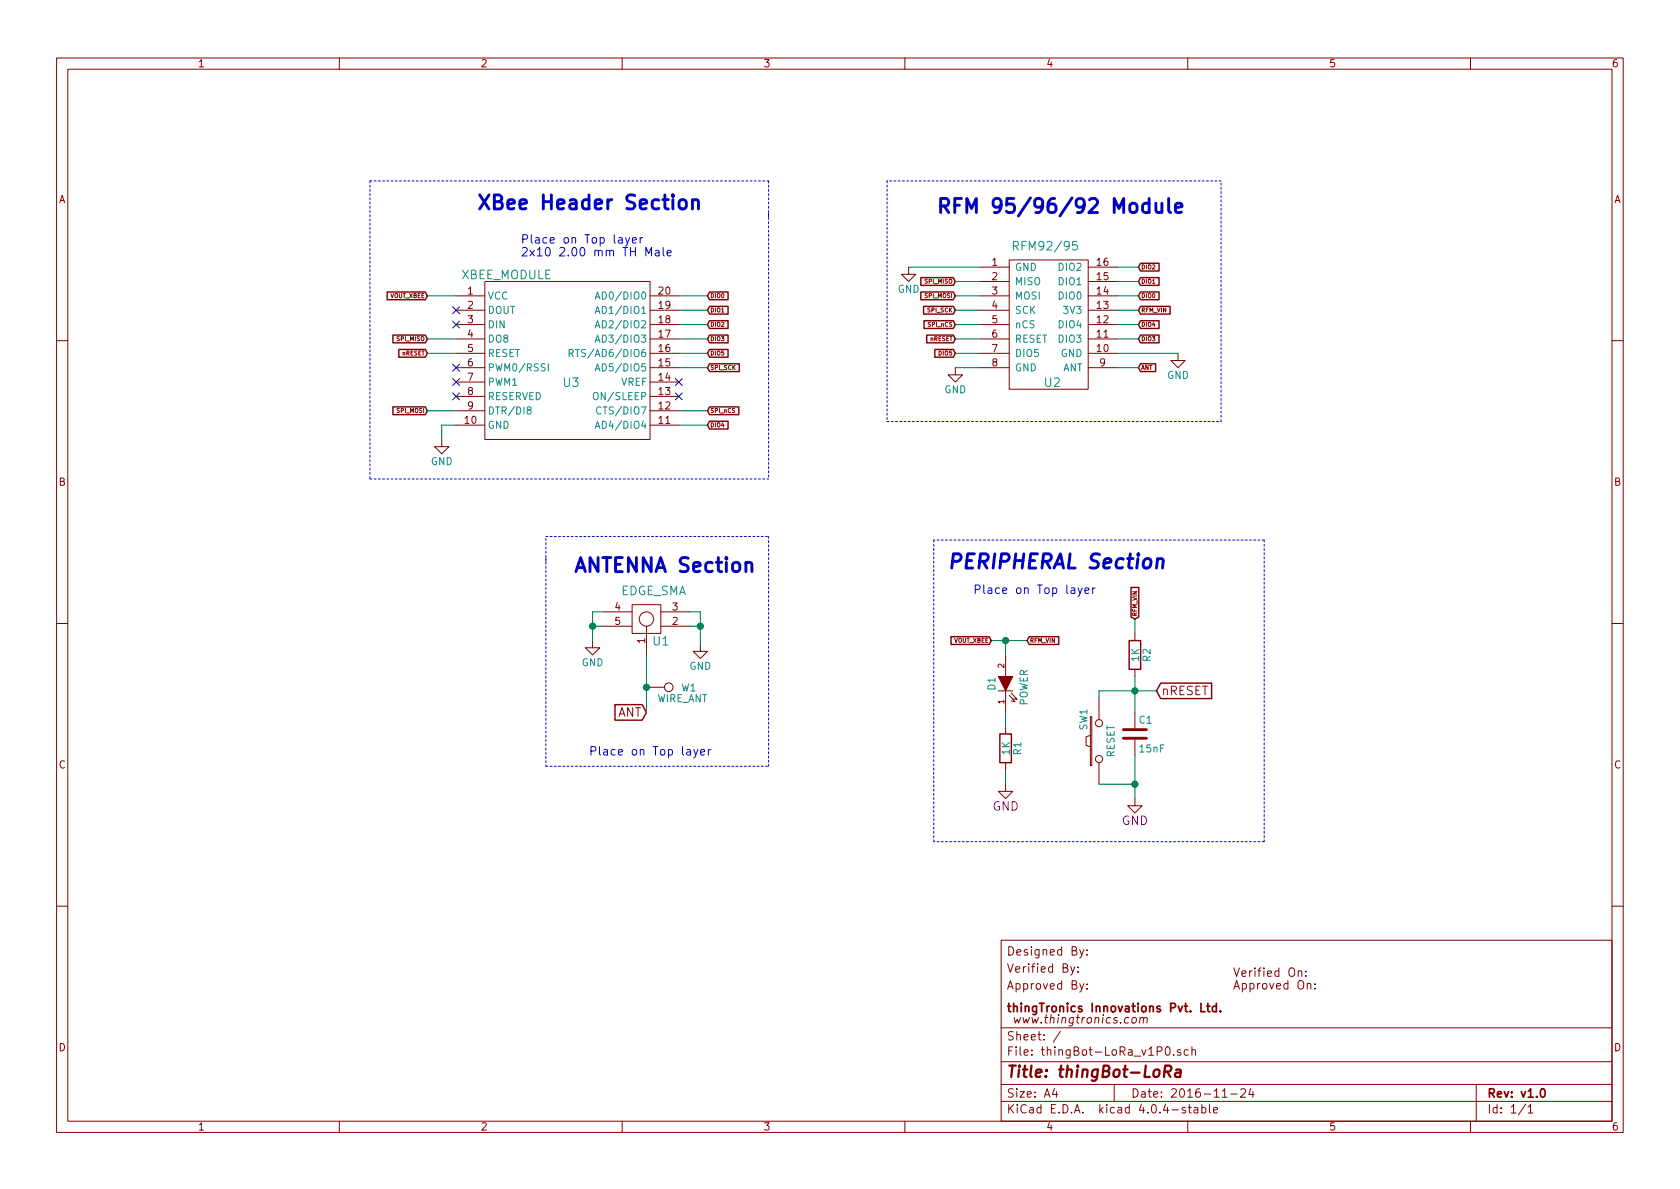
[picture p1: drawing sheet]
<svg xmlns="http://www.w3.org/2000/svg" width="297mm" height="210mm" viewBox="0 0 297 210" stroke-linecap="round" stroke-linejoin="round" font-family="sans-serif">
<g fill="none" stroke="#840000" stroke-width=".18">
<path d="M10 10.3h277v189.9h-277zM12 12.2h273v186.1h-273zM60 10.3v1.9M110 10.3v1.9M160 10.3v1.9M210 10.3v1.9M260 10.3v1.9M160.7 47.2v1.3h1.2l-1.2 1.3-1.3-1.3h1.3M10 60.2h2M78.1 77.7v1.3h1.3l-1.3 1.3-1.3-1.3h1.3M168.9 65v1.3h1.3l-1.3 1.3-1.3-1.3h1.3M208.3 62.5v1.2h1.2l-1.2 1.3-1.3-1.3h1.3"/>
<path d="M285 60.2h2M10 110.3h2M104.8 113.3v1.2h1.2l-1.2 1.3-1.3-1.3h1.3M111.8 106.9h5v5.1h-5zM123.8 113.9v1.3h1.3l-1.3 1.3-1.2-1.3h1.2M177.8 115.8v3.8M285 110.3h2M114.9 121.5h2.6M176.5 122.2h2.6M177.8 138.7v1.2h1.3l-1.3 1.3-1.3-1.3h1.3M177.8 122.2v3.8M177.8 128.5v1.3"/>
<path d="M177.8 134.9v1.2M178.4 122.9l1.1 1.2-.7-.2M178.8 122.5l1 1.2-.6-.1M192.8 126.7h.2v8.7h-.2zM192.8 130l-.8 .3v1.5l.8 .3M194.3 123.4v3.8M194.3 134.9v3.8M200.7 126v2.8M200.7 130.8v2.8M200.7 141.2v1.3h1.2l-1.2 1.3-1.3-1.3h1.3M10 160.2h2M177 166.3h108v32h-108z"/>
<path d="M189.3 170.9l.4 1M190 170.9l-.5 1.4-.2 .1M190.6 171.8v.1M190.6 171v.1M190.9 173.9l.4 1M190.9 167.9l.4 1M191.6 173.9l-.5 1.4-.2 .1M191.6 167.9l-.5 1.4-.2 .1M192.2 174.8v.1M192.2 174v.1M192.2 168.8v.1M192.2 168v.1"/>
<path d="M201.6 179.9l-.1 1M229.5 171.8l.2-.1h.4l.1 1M230.9 172.5v.2M230.9 171.7v.2M231.1 174l.2-.1 .4 .1 .1 .9M232.5 174.8v.1M232.5 174v.1M285 160.2h2M60 198.3v1.9M110 198.3v1.9M160 198.3v1.9M177 194.8h108"/>
<path d="M177 191.8h108M177 187.8h108M177 181.8h108M186.4 192.5l-.3 1h.9M186.8 193v1M187.5 182.3l-1.3 2M197 191.8v3M200.3 180.1l.2-.2 .4 .2v.5l-.2 .2-.4 .1-.1-.1zM201.6 180.1l.2-.2 .4 .1-.1 .9M202.2 180.1a.36 .36 0 0 1 .3-.2 .36 .36 0 0 1 .4 .2l-.1 .8M206.2 185.3l.2-.2a.81 .81 0 0 1 .6 .6 .81 .81 0 0 1-.3 .8l-.2 .1a.79 .79 0 0 1-.3-1.3zM207.5 186.5v.1"/>
<path d="M208.7 185.7a.37 .37 0 0 0-.5 .1v.2l.5 .2 .1 .1-.2 .3-.4-.1M209.6 195.9a.37 .37 0 0 0-.6 .1l.1 .3 .5 .1 .1 .1-.3 .3-.4-.1M210 198.3v1.9M210.1 185.7l-.4-.1-.3 .3v.6l.3 .1 .4-.1M210.1 195.8h.5M210.3 195.3v1.3l.3 .2M210.7 185.7l.2-.1 .4 .1 .1 .9M210.7 185.1v1.5M211.2 195.9h.5l.1 .9M211.8 196.2l-.5 .1-.2 .2 .2 .3 .5-.1M212.5 195.9l.4-.1 .3 .3-.1 .6h-.6M212.5 195.3v1.5"/>
<path d="M213.8 195.3v1.3l.2 .2M214.6 196.3l.7-.1-.1-.3-.4-.1-.2 .2v.7h.6M216.1 194h.9M217.6 193.5h1.1M219.4 192.7l.2-.2h.4l.2 .5-.9 1h.9M221.2 192.5l-.4 1h.9M221.5 193v1M260 198.3v1.9M261 191.8v6.5M269.7 195.2l-1.2 2M270.2 195.8l.4-.5v1.5M270.2 196.8h.8"/>
<circle cx="114.3" cy="109.5" r="1.27"/>
<circle cx="118.2" cy="121.5" r=".76"/>
<circle cx="194.3" cy="127.9" r=".63"/>
<circle cx="194.3" cy="134.2" r=".63"/>
</g>
<path d="M212.3 177.4v1.5h.8M213.4 177.9h.5M213.6 177.4v1.3l.3 .2M215.1 178l-.5-.1-.2 .3v.6l.2 .1 .5-.1M215.1 177.4v1.5M215.8 178.8v.1M272.5 192.7l.2-.2a.81 .81 0 0 1 .6 .6 .81 .81 0 0 1-.3 .8l-.2 .1a.79 .79 0 0 1-.3-1.3z" fill="none" stroke="#840000" stroke-width=".3"/>
<path d="M205.9 189.5h.8a.56 .56 0 0 0 .4-.5 .56 .56 0 0 0-.3-.6h-.8l-.2 2M206.4 189.5l.5 .9M207.9 189.2h.8v1.2M208.8 189.6l-.7 .1a.4 .4 0 0 0-.4 .3 .4 .4 0 0 0 .3 .4l.7-.1" fill="none" stroke="#840000" stroke-width=".41"/>
<g fill="none" stroke="#000084" stroke-width=".18">
<path d="M80 54.2l1.3 1.3M80 56.8l1.3 1.2M81.3 54.2l-1.3 1.3M81.3 56.8l-1.3 1.2M80 64.4l1.3 1.2M80 66.9l1.3 1.3M80 69.5l1.3 1.2M81.3 64.4l-1.3 1.2M81.3 66.9l-1.3 1.3M81.3 69.5l-1.3 1.2M119.4 66.9l1.2 1.3M119.4 69.5l1.2 1.2"/>
<path d="M120.6 66.9l-1.2 1.3M120.6 69.5l-1.2 1.2"/>
</g>
<g fill="none" stroke="#840000" stroke-width=".25">
<path d="M68.5 51.6h6.7l.4 .7-.4 .7h-6.7zM69.5 59.3h5.7l.4 .6-.4 .7h-5.7zM125.5 51.6h3.2v1.4h-3.2l-.4-.7zM125.5 54.2h3.2v1.3h-3.2l-.4-.6zM125.5 56.7h3.2v1.4h-3.2l-.4-.7zM125.5 59.3h3.2v1.3h-3.2l-.4-.7zM162.8 51.6h5.8l.3 .7-.3 .7h-5.8zM162.8 49.1h5.8l.3 .7-.3 .7h-5.8zM163.3 54.2h5.3l.3 .7-.3 .6h-5.3zM163.4 56.7h5.2l.3 .7-.3 .7h-5.2zM163.9 59.3h4.7l.3 .6-.3 .7h-4.7zM201.7 59.3h3.2v1.3h-3.2l-.4-.7z"/>
<path d="M201.7 56.7h3.2v1.4h-3.2l-.4-.7zM201.7 54.2h5.2v1.3h-5.2l-.4-.6zM201.7 51.6h3.2v1.4h-3.2l-.4-.7zM201.7 49.1h3.2v1.4h-3.2l-.4-.7zM201.7 46.6h3.2v1.3h-3.2l-.4-.7zM69.5 72h5.7l.4 .6-.4 .7h-5.7zM70.5 61.8h4.7l.4 .7-.4 .7h-4.7zM125.5 74.5h3.2v1.4h-3.2l-.4-.7zM125.5 61.8h3.2v1.4h-3.2l-.4-.7zM125.5 64.3h5.2v1.4h-5.2l-.4-.7zM125.5 72h5.1v1.3h-5.1l-.4-.7zM165.3 61.8h3.3l.3 .7-.3 .7h-3.3z"/>
<path d="M201.7 64.3h2.6v1.4h-2.6l-.4-.7zM168.1 112.6h6.8l.4 .7-.4 .7h-6.8zM182 112.6h5.2v1.4h-5.2l-.4-.7zM200 103.9h1.3v5.2l-.6 .4-.7-.4zM108.7 124.6h4.8l.8 1.4-.8 1.3h-4.8zM176.8 129.8h2v5.1h-2zM205.2 120.8h9v2.7h-9l-.7-1.3z"/>
</g>
<g fill="none" stroke="#008400" stroke-width=".18">
<path d="M75.6 59.9h5M75.6 52.3h5M120 59.9h5.1M120 52.3h5.1M120 54.9h5.1M120 57.4h5.1M160.7 47.2h12.7M168.9 59.9h4.5M168.9 52.3h4.5M168.9 54.9h4.5M168.9 57.4h4.5M168.9 49.8h4.5"/>
<path d="M197.5 59.9h3.8M197.5 52.3h3.8M197.5 54.9h3.8M197.5 57.4h3.8M197.5 47.2h3.8M197.5 49.8h3.8M75.6 72.6h5M75.6 62.5h5M80.6 75.2h-2.5v2.5M120 72.6h5.1M120 62.5h5.1M120 65h5.1"/>
<path d="M120 75.2h5.1M168.9 62.5h4.5M168.9 65h4.5M197.5 62.5h10.8M197.5 65h3.8M104.8 110.7h1.9M106.7 108.2h-1.9v5.1M114.3 115.8v10.2M121.9 110.7h1.9M121.9 108.2h1.9v5.7M175.3 113.3h6.3M177.8 113.3v2.5"/>
<path d="M200.7 109.5v2.5M200.7 119.6v6.4M114.3 121.5h.6M177.8 126v2.5M177.8 136.1v2.6M194.3 138.7h6.4M200.7 133.6v7.6M204.5 122.2h-10.2v1.2"/>
</g>
<g fill="#008400" stroke="#008400" stroke-width=".25">
<circle cx="104.8" cy="110.7" r=".51"/>
<circle cx="123.8" cy="110.7" r=".51"/>
<circle cx="114.3" cy="121.5" r=".51"/>
<circle cx="177.8" cy="113.3" r=".51"/>
<circle cx="200.7" cy="122.2" r=".51"/>
<circle cx="200.7" cy="138.7" r=".51"/>
</g>
<g fill="none" stroke="#0000c2" stroke-width=".18" stroke-dasharray=".3 .4">
<path d="M65.4 32v52.7M65.4 32h70.5M135.9 37.7v47M135.9 32v6.3M156.8 32v42.5M215.9 32h-59.1M156.8 74.5h59.1M215.9 74.5v-42.5M65.4 84.7h70.5M96.5 98.7v36.8M96.5 99.3v-4.4M96.5 94.9h39.4"/>
<path d="M135.9 94.9v40.6M165.1 95.5v53.3M223.5 95.5v53.3M223.5 95.5h-58.4M96.5 135.5h39.4M223.5 148.8h-58.4"/>
</g>
<path d="M120.2 35.5a.69 .69 0 0 1 1.2 .3v.7a.68 .68 0 0 1-.7 .5 .68 .68 0 0 1-.6-.5zM122.4 35.5a.62 .62 0 0 1 1.1 .2v1.3M122.4 35.3v1.7M203.2 36.1l-.7-.2-.4 .3-.1 .2 .1 1a.82 .82 0 0 0 1.1 .1M203.2 35.1v2.5M204.4 35.9v1.3a.61 .61 0 0 0 .9 .3l.1-.1M205.4 35.9v1.7M206.6 35.1v2.1l.2 .3 .2 .1M207.8 36.8l1.2-.3-.1-.4-.7-.2-.3 .2-.1 .2 .1 1.2 .3 .1 .7-.1M204.6 99a.59 .59 0 0 1 1.1 .1l-.2 1.4" fill="none" stroke="#0000c2" stroke-width=".51"/>
<g fill="none" stroke="#0000c2" stroke-width=".18">
<path d="M110.6 42l.3 1M111.3 42l-.5 1.4-.2 .1M111.8 42.5l.7-.1v-.3l-.5-.1-.2 .2 .1 .7h.6M113.2 42v1M113.6 42l-.4 .3M114.2 45.3v-1.5l.5 1 .5-1v1.5M115.9 44.3h.6v1M116.5 44.6l-.4 .1-.3 .2 .3 .4 .4-.1M117.2 43.8v1.3l.2 .2M118 44.8l.7-.2-.1-.3h-.4l-.2 .2v.7h.6M190.6 104l.4 .9M191.3 104l-.5 1.3-.2 .2"/>
<path d="M191.8 104.5l.7-.2v-.3h-.5l-.2 .2 .1 .7h.6M193.2 104v.9M193.6 104l-.4 .2M122.7 132.5l.3 1M123.4 132.5l-.5 1.4-.2 .1M123.9 133l.7-.1-.1-.3-.4-.1-.2 .2 .1 .7h.5M125.2 132.5v1M125.7 132.5l-.5 .3"/>
</g>
<path d="M176.5 119.6h2.6l-1.3 2.6z" fill="#840000" stroke="#840000" stroke-width=".18"/>
<path d="M198.6 130.6h4.1M198.6 129h4.1" fill="none" stroke="#840000" stroke-width=".51"/>
<circle cx="114.3" cy="109.5" r=".36" fill="#840000"/>
<g fill="none" stroke="#840000" stroke-width=".18">
<path d="M80.6 52.3h5.1M80.6 54.9h5.1M80.6 57.4h5.1M80.6 59.9h5.1M85.7 49.8h29.2v27.9h-29.2zM114.9 52.3h5.1M114.9 54.9h5.1M114.9 57.4h5.1M114.9 59.9h5.1M173.4 47.2h5M173.4 49.8h5M173.4 52.3h5"/>
<path d="M173.4 54.9h5M173.4 57.4h5M173.4 59.9h5M178.4 46h.1M178.4 46h14v22.8h-14zM192.4 47.2h5.1M192.4 49.8h5.1M192.4 52.3h5.1M192.4 54.9h5.1M192.4 57.4h5.1M192.4 59.9h5.1M80.6 62.5h5.1"/>
<path d="M80.6 65h5.1M80.6 67.6h5.1M80.6 70.1h5.1M80.6 72.6h5.1M80.6 75.2h5.1M114.9 62.5h5.1M114.9 65h5.1M114.9 67.6h5.1M114.9 70.1h5.1M114.9 72.6h5.1M114.9 75.2h5.1M173.4 62.5h5"/>
<path d="M173.4 65h5M192.4 62.5h5.1M192.4 65h5.1M106.7 110.7h5.1M106.7 108.2h5.1M114.3 110.7v5.1M116.8 110.7h5.1M116.8 108.2h5.1M200.7 112v1.3M200.7 118.4v1.2"/>
</g>
<g fill="none" stroke="#008484" stroke-width=".18">
<path d="M105.2 52.9l.4-1.3 .5 1.3M105.2 58l.4-1.3 .5 1.3M105.2 55.4l.4-1.2 .5 1.2M105.4 52.5h.5M105.4 57.6h.5M105.4 55.1h.5M179.2 43.5l.7-.1 .2-.2-.1-.4-.2-.1h-.6v1.5M190.4 42.7h-.7l-.1 .7 .2-.1 .5 .1 .2 .2v.3l-.3 .3h-.4l-.2-.1M93.4 72.5l-.2-.2v-.2l.2-.1 .5 .1v.3l-.6 .1-.1 .2v.4l.2 .1h.3l.2-.2v-.4l-.2-.1M97 64.3v1.3M100.6 62.5l.6-.1 .1-.5-.7-.1v1.3M100.9 62.5l.4 .6"/>
<path d="M101.7 61.8h.7M105 69.6l.2-.2 .4 .1a.83 .83 0 0 1-.1 1.2 .44 .44 0 0 1-.6-.4zM105.2 75.8l.4-1.3 .5 1.3M105.2 65.6l.4-1.3 .5 1.3M105.2 60.5l.4-1.2 .5 1.2M105.4 75.4h.5M105.4 65.2h.5M105.4 60.1h.5M106.2 72.1a.5 .5 0 0 0-.6 0 .5 .5 0 0 0-.1 .6l.1 .3a.41 .41 0 0 0 .6 .1"/>
</g>
<path d="M199.6 113.3h2.1v5.1h-2.1z" fill="none" stroke="#840000" stroke-width=".25"/>
<g font-size="3.5" fill="#0000c2">
<text x="84.5" y="37.1">XBee Header Section</text>
<text x="165.7" y="37.7">RFM 95/96/92 Module</text>
<text x="101.6" y="101.2">ANTENNA Section</text>
<text x="167.6" y="100.6">PERIPHERAL Section</text>
</g>
<text font-size="2.8" fill="#840000" x="178" y="190.5">Title: thingBot-LoRa</text>
<g font-size="2.1" fill="#0000c2">
<text x="92.1" y="43.1">Place on Top layer</text>
<text x="92.1" y="45.3">2x10 2.00 mm TH Male</text>
<text x="172.1" y="105">Place on Top layer</text>
<text x="104.1" y="133.6">Place on Top layer</text>
</g>
<g font-size="2.1" fill="#008484">
<text x="179.8" y="44.3">RFM92/95</text>
<text x="81.5" y="49.4">XBEE_MODULE</text>
<text x="99.6" y="68.4">U3</text>
<text x="184.7" y="68.4">U2</text>
<text x="109.6" y="105.3">EDGE_SMA</text>
<text x="115.5" y="114.1">U1</text>
</g>
<g font-size="2.1" fill="#840000">
<text x="205.4" y="122.9">nRESET</text>
<text x="109" y="126.7">ANT</text>
<text x="178" y="172">Verified By:</text>
<text x="178" y="169">Designed By:</text>
<text x="218" y="172.7">Verified On:</text>
<text x="178" y="179">thingTronics Innovations Pvt. Ltd.</text>
<text x="178" y="175">Approved By:</text>
<text x="218" y="175">Approved On:</text>
<text x="178" y="184">Sheet: /</text>
<text x="179" y="181">www.thingtronics.com</text>
<text x="178" y="186.7">File: thingBot-LoRa_v1P0.sch</text>
<text x="178" y="196.9">KiCad E.D.A. kicad 4.0.4-stable</text>
<text x="178" y="194.1">Size: A4</text>
<text x="200" y="194.1">Date: 2016-11-24</text>
<text x="263" y="194.1">Rev: v1.0</text>
<text x="263" y="196.9">Id: 1/1</text>
</g>
<g font-size="2.1" fill="#840084">
<text x="175.4" y="143.4">GND</text>
<text x="198.3" y="145.9">GND</text>
</g>
<g font-size="1.8" fill="#840000">
<text x="35" y="11.9">1</text>
<text x="85" y="11.9">2</text>
<text x="135" y="11.9">3</text>
<text x="185" y="11.9">4</text>
<text x="235" y="11.9">5</text>
<text x="285" y="11.9">6</text>
<text x="10.4" y="35.9">A</text>
<text x="285.4" y="35.9">A</text>
<text x="175.4" y="47">1</text>
<text x="194" y="47">16</text>
<text x="82.7" y="52.1">1</text>
<text x="116.5" y="52.1">20</text>
<text x="175.4" y="49.5">2</text>
<text x="175.4" y="52.1">3</text>
<text x="194" y="52.1">14</text>
<text x="194" y="49.5">15</text>
<text x="82.7" y="54.6">2</text>
<text x="82.7" y="57.1">3</text>
<text x="82.7" y="59.7">4</text>
<text x="116.5" y="59.7">17</text>
<text x="116.5" y="57.1">18</text>
<text x="116.5" y="54.6">19</text>
<text x="175.4" y="54.6">4</text>
<text x="175.4" y="57.1">5</text>
<text x="175.4" y="59.7">6</text>
<text x="194" y="59.7">11</text>
<text x="194" y="57.1">12</text>
<text x="194" y="54.6">13</text>
<text x="82.7" y="62.2">5</text>
<text x="82.7" y="64.8">6</text>
<text x="116.5" y="64.8">15</text>
<text x="116.5" y="62.2">16</text>
<text x="175.4" y="62.2">7</text>
<text x="175.4" y="64.8">8</text>
<text x="194" y="62.2">10</text>
<text x="194.5" y="64.8">9</text>
<text x="82.7" y="67.3">7</text>
<text x="82.7" y="69.8">8</text>
<text x="116.5" y="69.8">13</text>
<text x="116.5" y="67.3">14</text>
<text x="82.2" y="74.9">10</text>
<text x="82.7" y="72.4">9</text>
<text x="116.5" y="74.9">11</text>
<text x="116.5" y="72.4">12</text>
<text x="10.4" y="85.9">B</text>
<text x="285.4" y="85.9">B</text>
<text x="108.7" y="107.9">4</text>
<text x="118.9" y="107.9">3</text>
<text x="108.7" y="110.5">5</text>
<text x="114" y="113.8" transform="rotate(-90 114 113.8)">1</text>
<text x="118.9" y="110.5">2</text>
<text x="10.4" y="135.9">C</text>
<text x="285.4" y="135.9">C</text>
<text x="10.4" y="185.9">D</text>
<text x="285.4" y="185.9">D</text>
<text x="35" y="199.9">1</text>
<text x="85" y="199.9">2</text>
<text x="135" y="199.9">3</text>
<text x="185" y="199.9">4</text>
<text x="235" y="199.9">5</text>
<text x="285" y="199.9">6</text>
</g>
<g font-size="1.8" fill="#008484">
<text x="179.5" y="47.9">GND</text>
<text x="187.2" y="47.9">DIO2</text>
<text x="86.2" y="53">VCC</text>
<text x="106.3" y="53">AD0/DIO0</text>
<text x="158.7" y="51.8">GND</text>
<text x="179.5" y="50.4">MISO</text>
<text x="179.5" y="53">MOSI</text>
<text x="187.2" y="53">DIO0</text>
<text x="187.2" y="50.4">DIO1</text>
<text x="86.2" y="55.5">DOUT</text>
<text x="86.2" y="58">DIN</text>
<text x="106.3" y="58">AD2/DIO2</text>
<text x="106.3" y="55.5">AD1/DIO1</text>
<text x="179.5" y="55.5">SCK</text>
<text x="179.5" y="58">nCS</text>
<text x="187.2" y="58">DIO4</text>
<text x="188.2" y="55.5">3V3</text>
<text x="86.2" y="60.6">DO8</text>
<text x="86.2" y="63.1">RESET</text>
<text x="86.2" y="65.7">PWM0/RSSI</text>
<text x="102.2" y="63.1">RTS/AD6/DIO6</text>
<text x="106.3" y="65.7">AD5/DIO5</text>
<text x="106.3" y="60.6">AD3/DIO3</text>
<text x="179.5" y="60.6">RESET</text>
<text x="179.5" y="63.1">DIO5</text>
<text x="179.5" y="65.7">GND</text>
<text x="187.2" y="60.6">DIO3</text>
<text x="187.5" y="63.1">GND</text>
<text x="187.8" y="65.7">ANT</text>
<text x="86.2" y="68.2">PWM1</text>
<text x="86.2" y="70.7">RESERVED</text>
<text x="105.5" y="70.7">ON/SLEEP</text>
<text x="109.7" y="68.2">VREF</text>
<text x="167" y="69.5">GND</text>
<text x="206.3" y="67">GND</text>
<text x="86.2" y="73.3">DTR/DI8</text>
<text x="86.2" y="75.8">GND</text>
<text x="106.3" y="75.8">AD4/DIO4</text>
<text x="106.3" y="73.3">CTS/DIO7</text>
<text x="76.1" y="82.2">GND</text>
<text x="102.8" y="117.8">GND</text>
<text x="121.9" y="118.4">GND</text>
<text x="201.4" y="116.9" transform="rotate(-90 201.4 116.9)">1K</text>
<text x="203.4" y="116.9" transform="rotate(-90 203.4 116.9)">R2</text>
<text x="116" y="124.1">WIRE_ANT</text>
<text x="120.5" y="122.2">W1</text>
<text x="176" y="122" transform="rotate(-90 176 122)">D1</text>
<text x="181.7" y="124.9" transform="rotate(-90 181.7 124.9)">POWER</text>
<text x="192.2" y="129.1" transform="rotate(-90 192.2 129.1)">SW1</text>
<text x="201.4" y="128">C1</text>
<text x="178.5" y="133.4" transform="rotate(-90 178.5 133.4)">1K</text>
<text x="180.5" y="133.4" transform="rotate(-90 180.5 133.4)">R1</text>
<text x="197.1" y="134" transform="rotate(-90 197.1 134)">RESET</text>
<text x="201.6" y="133">15nF</text>
</g>
<g font-size="1.4" fill="#840000">
<text x="177.5" y="118.1" transform="rotate(-90 177.5 118.1)">2</text>
<text x="177.5" y="124.5" transform="rotate(-90 177.5 124.5)">1</text>
</g>
<g font-size="1" fill="#840000">
<text x="201.8" y="47.6">DIO2</text>
<text x="68.9" y="52.7">VOUT_XBEE</text>
<text x="125.6" y="52.7">DIO0</text>
<text x="163.6" y="52.7">SPI_MOSI</text>
<text x="163.6" y="50.1">SPI_MISO</text>
<text x="201.8" y="52.7">DIO0</text>
<text x="201.8" y="50.1">DIO1</text>
<text x="125.6" y="55.2">DIO1</text>
<text x="125.6" y="57.8">DIO2</text>
<text x="164" y="55.2">SPI_SCK</text>
<text x="164.2" y="57.8">SPI_nCS</text>
<text x="201.8" y="57.8">DIO4</text>
<text x="201.8" y="55.2">RFM_VIN</text>
<text x="70.2" y="60.3">SPI_MISO</text>
<text x="71" y="62.8">nRESET</text>
<text x="125.6" y="60.3">DIO3</text>
<text x="125.6" y="62.8">DIO5</text>
<text x="125.6" y="65.4">SPI_SCK</text>
<text x="164.4" y="60.3">nRESET</text>
<text x="166" y="62.8">DIO5</text>
<text x="201.8" y="65.4">ANT</text>
<text x="201.8" y="60.3">DIO3</text>
<text x="70.2" y="73">SPI_MOSI</text>
<text x="125.6" y="75.5">DIO4</text>
<text x="125.6" y="73">SPI_nCS</text>
<text x="168.6" y="113.6">VOUT_XBEE</text>
<text x="182.1" y="113.6">RFM_VIN</text>
<text x="201" y="109" transform="rotate(-90 201 109)">RFM_VIN</text>
</g>
</svg>
